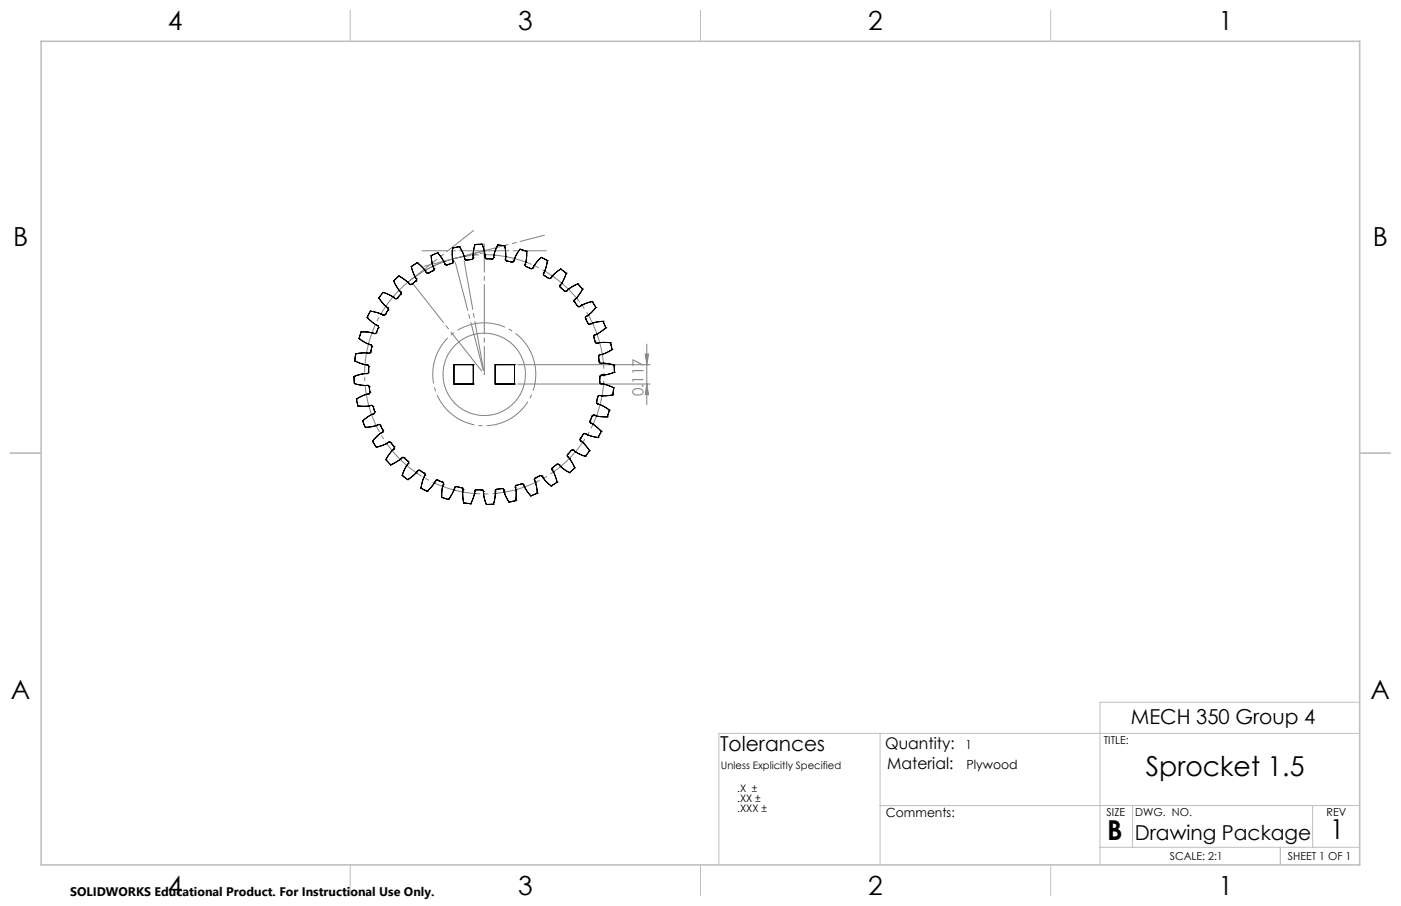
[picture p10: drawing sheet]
<svg xmlns="http://www.w3.org/2000/svg" width="432mm" height="279mm" viewBox="0 0 432 279" stroke-linecap="round" stroke-linejoin="round" font-family="sans-serif">
<g fill="none" stroke="#808080" stroke-width=".31">
<path d="M140 79.7a37 37 0 0 0-13.6 6.8M142.8 79.1l-2.8 .6M148.7 77.4h1.1M148.9 77l.7 .7M149.2 76.8v1.1M149.2 77.4l-9.2 2.3M149.6 77l-.7 .7M159.6 112.5h40.8M159.6 118.4h40.8M198.9 109.2h1l-.5 3.3zM199.4 118.4l.5 3.3h-1zM199.4 106.1v18.7"/>
<circle cx="149.3" cy="115.4" r="12.7"/>
</g>
<path d="M184.5 104.6a36.9 36.9 0 0 0-61.8-14.8 36.9 36.9 0 0 0 17 61.3 36.9 36.9 0 0 0 45.3-44.6l-.5-1.9" fill="none" stroke="#808080" stroke-width=".31" stroke-dasharray="15.2 1.3 1.3 1.3" stroke-dashoffset="6" stroke-linecap="butt"/>
<path d="M164.4 110.8a15.9 15.9 0 0 0-26.5-6.5 15.9 15.9 0 0 0 7.1 26.4 15.9 15.9 0 0 0 19.7-18.8l-.3-1.1" fill="none" stroke="#808080" stroke-width=".31" stroke-dasharray="15.2 1.3 1.3 1.3" stroke-dashoffset="5.4" stroke-linecap="butt"/>
<g fill="none" stroke="#c0c0c0" stroke-width=".31">
<path d="M108 3.2v9.5M215.9 3.2v9.5M323.8 3.2v9.5M3.1 139.7h9.6M419.1 139.7h9.5M419.1 216.6h-80.1v50.1M271.3 226.2v40.5M419.1 226.2h-197.5v40.5M271.3 248.4h147.8M349.1 248.4v12.9M404.6 248.4v12.9M108 266.7v9.6"/>
<path d="M215.9 266.7v9.6M323.8 266.7v9.6M339 261.3h80.1M394.6 261.3v5.4"/>
</g>
<path d="M12.7 12.7h406.4v254h-406.4z" fill="none" stroke="#c0c0c0" stroke-width=".5"/>
<path d="M149.3 115.4v-40.1" fill="none" stroke="#808080" stroke-width=".31" stroke-dasharray="15.2 1.3 1.3 1.3" stroke-dashoffset="6.6"/>
<path d="M130.1 77.3h38.3M130.7 82.1l37.1-9.6" fill="none" stroke="#808080" stroke-width=".31" stroke-dasharray="15.2 1.3 1.3 1.3" stroke-dashoffset="7.5"/>
<path d="M140 79.7l9.3 35.7M142.8 79.1l6.5 36.3M126.4 86.4l22.9 29" fill="none" stroke="#808080" stroke-width=".31" stroke-dasharray="15.2 1.3 1.3 1.3" stroke-dashoffset="-1.3"/>
<path d="M126.4 86.4l19.5-15.3" fill="none" stroke="#808080" stroke-width=".31" stroke-dasharray="15.2 1.3 1.3 1.3" stroke-dashoffset="4.7"/>
<path d="M142.8 79.1l6.6-1.2" fill="none" stroke="#808080" stroke-width=".31" stroke-dasharray="15.2 1.3 1.3 1.3" stroke-dashoffset="13.8"/>
<path d="M198.9 109.2h1l-.5 3.3zM199.4 118.4l.5 3.3h-1z" fill="#808080"/>
<g fill="none" stroke="#000" stroke-width=".31">
<path d="M132.9 78.8h.1M132.9 78.8l.5 3.3M134.9 78h.1M134.9 78l1.9 2.7M134.9 78l-2 .8M139.5 79.9h.1M139.5 79.9l.2 .7M139.5 76.5h.1M139.5 76.5v3.4M141.6 76.1h.1M141.6 76.1l1.5 3M141.6 76.1l-2.1 .4"/>
<path d="M143.1 79.1h.1M143.1 79.1l.1 .7M143.2 79.8h.1M143.2 79.8l.6 .4M145.8 78.7h.1M145.8 78.7v.8M145.8 79.5h.1M145.8 79.5l-.4 .5M146.4 75.4h.1M146.4 75.4l-.6 3.3M148.6 75.3h.1M148.6 75.3l-2.2 .1"/>
<path d="M148.6 75.3l.9 3.3M149.5 79.3h.1M149.5 78.6h.1M149.5 79.3l.5 .5M149.5 78.6v.7M150 79.8h.1M150 79.8l1.6 .1M151.6 79.9h.1M152.2 79.4h.1M152.2 79.4l-.6 .5M152.2 78.7h.1M152.2 78.7v.7"/>
<path d="M153.4 75.5h.1M153.4 75.5l2.1 .3M153.4 75.5l-1.2 3.2M155.5 75.8h.1M155.5 75.8l.4 3.4M155.8 79.9h.1M155.8 79.9l.3 .6M155.9 79.2h.1M155.9 79.2l-.1 .7M158.6 79.8h.1M158.6 79.8l-.2 .7M160.3 76.9h.1"/>
<path d="M160.3 76.9l-1.7 2.9M160.3 76.9l2 .6M162.3 77.5h.1M162.3 77.5l-.2 3.4M166.8 79.4h.1M166.8 79.4l-2.2 2.5M166.8 79.4l1.9 1M113.2 97.9l2.5 2.2M113.2 97.9h.1M114.2 96h.1M114.2 96l3.2 .8M114.2 96l-1 1.9"/>
<path d="M116.8 91.9h.1M116.8 91.9l2.1 2.6M117.4 96.8h.1M117.4 96.8l.7 .4M118.1 90.2h.1M118.1 97.2h.1M118.1 90.2l3 1.3M118.1 90.2l-1.3 1.7M118.7 97h.1M118.7 97l-.3 .2h-.3M118.9 94.5h.1M118.9 94.5l.6 .4"/>
<path d="M119.5 94.9h.1M119.5 94.9l.1 .7M119.6 95.6h.1M119.6 95.6l-.9 1.4M121.1 91.5h.1M121.1 91.5l.6 .5M121.3 86.6h.1M121.3 86.6l1.7 2.9M121.7 92h.1M122.4 92h.1M122.4 92h-.7M122.9 85.1h.1"/>
<path d="M122.9 85.1l2.8 1.9M122.9 85.1l-1.6 1.5M123 89.5h.1M123 89.5l.5 .6M123.5 90.1h.1M123.5 90.8h.1M123.5 90.1v.7M123.5 90.8l-1.1 1.2M125.7 87h.1M125.7 87l.5 .6M126.2 87.6h.1M126.2 87.6l.7 .1"/>
<path d="M126.8 82.2h.1M126.8 82.2l1.1 3.2M126.9 87.7h.1M127.9 85.4h.1M127.9 85.4l.4 .6M128.2 86.7h.1M128.2 86.7l-1.3 1M128.3 86h.1M128.3 86l.1 .4-.2 .3M128.6 81h.1M128.6 81l2.4 2.4M128.6 81l-1.8 1.2"/>
<path d="M131 83.4h.1M131 83.4l.4 .6M131.4 84h.1M131.4 84l.6 .2M132 84.2h.1M133.4 82.1h.1M133.4 82.1l.3 .7M133.5 83.5h.1M133.5 83.5l-1.5 .7M133.7 82.8h.1M133.7 82.8l-.2 .7M136.8 80.7h.1"/>
<path d="M136.8 80.7l.3 .7M137.1 81.4h.1M137.1 81.4l.6 .3M137.7 81.7h.1M139.3 81.2h.1M139.3 81.2l-1.6 .5M139.7 80.6h.1M139.7 80.6l-.4 .6M143.8 80.2h.1M145.4 80h.1M145.4 80l-1.6 .2M156.1 80.5h.1"/>
<path d="M156.1 80.5l1.7 .3M157.8 80.8h.1M158.4 80.5h.1M158.4 80.5l-.2 .3h-.4M161.8 81.6h.1M161.8 81.6l.3 .6M162.1 80.9h.1M162.1 80.9l-.3 .7M162.1 82.2h.1M162.1 82.2l1.6 .6M163.7 82.8h.1M164.3 82.6h.1"/>
<path d="M164.3 82.6l-.6 .2M164.6 81.9h.1M164.6 81.9l-.3 .7M167.5 84.3h.1M167.5 84.3v.3l.2 .3M167.7 84.9h.1M167.7 84.9l1.4 .9M167.9 83.6h.1M167.9 83.6l-.4 .7M168.7 80.4h.1M168.7 80.4l-.8 3.2M169.1 85.8h.1"/>
<path d="M169.8 85.7h.1M169.8 85.7l-.7 .1M170.2 85.1h.1M170.2 85.1l-.4 .6M172.6 87.9h.1M172.6 87.9l.1 .7M172.7 88.6h.1M172.7 88.6l1.2 1.1M172.8 83h.1M172.8 83l-2.6 2.1M172.8 83l1.7 1.3M173.1 87.3h.1"/>
<path d="M173.1 87.3l-.5 .6M173.9 89.7h.1M174.5 84.3h.1M174.5 84.3l-1.4 3M174.6 89.7h.1M174.6 89.7h-.7M175.2 89.2h.1M175.2 89.2l-.6 .5M177 93.1h.1M177 93.1l1 1.3M177.1 92.4h.1M177.1 92.4l-.1 .7"/>
<path d="M177.7 91.9h.1M177.7 91.9l-.6 .5M178 94.4h.1M178 94.4l.3 .2 .4-.1M178.1 87.6h.1M178.1 87.6l1.5 1.5M178.1 87.6l-2.9 1.6M178.7 94.5h.1M179.3 94.1h.1M179.3 94.1l-.6 .4M179.6 89.1h.1M179.6 89.1l-1.9 2.8"/>
<path d="M180.5 98.2h.1M180.5 98.2l.7 1.5M180.7 97.6h.1M180.7 97.6l-.2 .6M181.2 99.7h.1M181.2 99.7l.7 .2M181.3 97.2h.1M181.3 97.2l-.6 .4M181.9 99.9h.1M182.5 93l-3.2 1.1M182.5 93l1.2 1.8M182.5 93h.1"/>
<path d="M182.6 99.7h.1M182.6 99.7l-.7 .2M183.7 94.8h.1M183.7 94.8l-2.4 2.4M185.9 99.1h.1M185.9 99.1l.8 2M185.9 99.1l-3.3 .6M109.1 116.1h.1M109.1 116.1l.1 2.2M109.2 118.3h.1M109.2 118.3l3.3 .6M109.3 111.3h.1"/>
<path d="M109.3 111.3l3.2 1.2M109.6 109.1h.1M109.6 109.1l-.3 2.2M110.7 104.4h.1M110.7 104.4l2.9 1.7M111.3 102.3h.1M111.3 102.3l3.4 .3M111.3 102.3l-.6 2.1M112.4 115.2h.1M112.4 115.2l-3.3 .9M112.4 115.2h.7M112.5 112.5h.1"/>
<path d="M112.5 112.5h.7M112.5 118.9h.1M113 108.8h.1M113 108.8l-3.4 .3M113 108.8l.7 .1M113.1 115.2h.1M113.2 112.5h.1M113.2 112.5l.5 .6M113.2 118.9h.1M113.2 118.9l.6 .4M113.2 118.9h-.7M113.6 106.1h.1"/>
<path d="M113.6 106.1l.7 .2M113.6 114.7h.1M113.6 114.7l-.5 .5M113.7 113.1h.1M113.7 113.1l-.1 1.6M113.7 108.9h.1M113.8 119.3h.1M113.8 119.3l.2 1.6M114.3 106.3h.1M114.3 108.5h.1M114.3 108.5l-.6 .4M114.3 106.3l.3 .2v.4"/>
<path d="M114.6 106.9h.1M114.6 106.9l-.3 1.6M114.7 102.6h.1M114.7 102.6l.7 .3M115.4 102.9h.1M115.7 100.1h.1M115.7 100.1l.7 .3M116 102.6l-.6 .3M116 102.6h.1M116.4 100.4h.1M116.4 100.4l.2 .6M116.6 101h.1"/>
<path d="M116.6 101l-.6 1.6M139.9 118.4h.1M139.9 112.5h.1M139.9 112.5v5.9M139.9 112.5h6M139.9 118.4h6M145.9 118.4h.1M145.9 112.5h.1M145.9 112.5v5.9M152.6 112.5h.1M152.6 118.4h.1M152.6 112.5h6"/>
<path d="M152.6 118.4h6M152.6 112.5v5.9M158.6 112.5h.1M158.6 118.4h.1M158.6 112.5v5.9M183 103.9h.1M183 103.9l.5 1.6M183.3 103.3h.1M183.3 103.3l-.3 .6M183.5 105.5h.1M183.5 105.5l.6 .4M184 103h.1"/>
<path d="M184 103l-.7 .3M184.1 105.9h.1M184.5 110h.1M184.5 110l.2 1.6M184.7 111.6h.1M184.7 111.6l.5 .4M184.8 117.8h.1M184.8 105.7h.1M184.8 117.8l.5 .6M184.8 105.7h3.4M184.8 105.7l-.7 .2M184.9 116.2h.1"/>
<path d="M184.9 109.4h.1M184.9 109.4l-.4 .6M184.9 116.2l-.1 1.6M185.2 112h.1M185.3 118.4h.1M185.3 118.4h.7M185.4 115.7h.1M185.4 115.7l-.5 .5M185.4 115.7h.7M185.6 109.3h.1M185.6 109.3l-.7 .1M185.9 112h.1"/>
<path d="M185.9 112l3.4 .6M185.9 112h-.7M186 118.4l3.2 1.2M186 118.4h.1M186.1 115.7h.1M186.7 101.1h.1M186.7 101.1l-2.7 1.9M188.2 105.7h.1M188.2 105.7l.4 2.1M188.6 107.8h.1M188.6 107.8l-3 1.5M189.2 119.6h.1"/>
<path d="M189.2 119.6l-.3 2.2M189.3 112.6h.1M189.3 112.6l.1 2.2M189.4 114.8l-3.3 .9M189.4 114.8h.1M109.9 123.1h.1M109.9 123.1l.4 2.1M110.3 125.2h.1M110.3 125.2h3.4M111.8 129.8h.1M111.8 129.8l.8 2M112.6 131.8h.1"/>
<path d="M112.9 121.6h.1M112.9 121.6l-3 1.5M113.6 121.5h.1M113.6 121.5l-.7 .1M113.7 125.2h.1M114 120.9h.1M114 120.9l-.4 .6M114.4 125h.1M114.4 125l.6 .4M114.4 125l-.7 .2M114.5 127.8h.1M114.5 127.8l-2.7 2"/>
<path d="M114.8 136.1h.1M114.8 136.1l1.2 1.8M115 125.4h.1M115 125.4l.5 1.6M115.2 127.6h.1M115.2 127.6l-.7 .2M115.5 127h.1M115.5 127l-.3 .6M115.9 131.3h.1M115.9 131.3l-3.3 .5M116 137.9h.1M116.6 131h.1"/>
<path d="M116.6 131l.3-.1 .3 .3M116.6 131l-.7 .3M117.2 133.7h.1M117.2 133.7l-2.4 2.4M117.2 131.2h.1M117.2 131.2l.8 1.4M117.8 133.3h.1M117.8 133.3l-.6 .4M118 132.6h.1M118 132.6l-.2 .7M119.2 136.8h.1M119.2 136.8l-3.2 1.1"/>
<path d="M119.8 136.4h.1M119.8 136.4l.4-.1 .3 .2M119.8 136.4l-.6 .4M120.5 136.5h.1M120.5 136.5l1 1.3M120.8 139h.1M120.8 139l-1.9 2.7M121.4 138.5h.1M121.4 138.5l-.6 .5M121.5 137.8h.1M121.5 137.8l-.1 .7M176.1 138.9h.1"/>
<path d="M176.1 138.9l-1.2 1.2M176.8 138.9h.1M176.8 138.9h-.7M176.8 138.9l.5 .4M177.3 139.3h.1M177.3 139.3l3.1 1.4M178.9 135.3h.1M178.9 135.3l.1 .7M179 136h.1M179 136l.6 .4M179.6 136.4h.1M179.6 136.4l2.1 2.6"/>
<path d="M179.7 133.9h.1M179.7 133.9l-.8 1.4M180.4 133.7h.1M180.4 133.7h-.3l-.4 .2M180.4 133.7l.7 .4M181.1 134.1h.1M181.1 134.1l3.2 .8M181.7 139h.1M181.7 139l-1.3 1.7M181.9 129.9h.1M181.9 129.9l.2 .6M182.1 130.5h.1"/>
<path d="M182.1 130.5l.7 .3M182.5 128.3l-.6 1.6M182.5 128.3h.1M182.8 130.8h.1M182.8 130.8l2.5 2.2M183.1 128h.1M183.1 128l-.6 .3M183.1 128l.7 .3M183.8 128.3h.1M183.8 128.3l3.4 .3M183.9 124h.1M183.9 124v.4l.3 .2"/>
<path d="M184.2 124.6h.1M184.2 122.3h.1M184.2 122.3l-.3 1.7M184.2 124.6l.7 .2M184.3 134.9h.1M184.8 122l-.6 .3M184.8 122h.1M184.8 122l.7 .1M184.9 124.8h.1M184.9 124.8l2.9 1.7M185.3 133l-1 1.9M185.3 133h.1"/>
<path d="M185.5 122.1h.1M187.2 128.6h.1M187.8 126.5h.1M187.8 126.5l-.6 2.1M188.9 121.8h.1M188.9 121.8l-3.4 .3M118.9 141.7h.1M118.9 141.7l1.5 1.7M120.4 143.4h.1M123.3 141.7h.1M123.3 141.7l-2.9 1.7M123.9 141.2h.1"/>
<path d="M123.9 141.2h.7M123.9 141.2l-.6 .5M124 146.6h.1M124 146.6l1.7 1.3M124.6 141.2h.1M124.6 141.2l1.2 1.1M125.3 143.5h.1M125.3 143.5l-1.3 3.1M125.7 147.9h.1M125.8 142.3h.1M125.8 142.3v.7M125.8 143h.1"/>
<path d="M125.8 143l-.5 .5M128.3 145.8h.1M128.3 145.8l-2.6 2.1M128.7 145.2h.1M128.7 145.2l-.4 .6M129.4 145.1h.1M129.4 145.1l-.7 .1M129.4 145.1l1.4 .8M129.8 150.5h.1M129.8 150.5l1.9 1M130.6 147.3h.1M130.6 147.3l-.8 3.2"/>
<path d="M130.8 145.9h.1M130.8 145.9l.2 .4v.3M131 146.6h.1M131 146.6l-.4 .7M131.7 151.5h.1M133.9 149h.1M133.9 149l-2.2 2.5M134.2 148.3h.1M134.2 148.3l-.3 .7M134.8 148.1h.1M134.8 148.1l-.6 .2M134.8 148.1l1.5 .6"/>
<path d="M136.1 153.4h.1M136.1 153.4l2.1 .6M136.3 148.7h.1M136.3 148.7l.4 .6M136.4 150h.1M136.4 150l-.3 3.4M136.7 149.3h.1M136.7 149.3l-.3 .7M138.2 154h.1M139.9 151.1h.1M139.9 151.1l-1.7 2.9M140.1 150.4h.1"/>
<path d="M140.1 150.4l-.2 .7M140.7 150.1h.1M140.7 150.1h-.4l-.2 .3M140.7 150.1l1.6 .3M142.3 150.4h.1M142.3 150.4l.4 .6M142.6 151.7h.1M142.6 151.7l.3 3.4M142.7 151h.1M142.7 151l-.1 .7M142.9 155.1h.1M142.9 155.1l2.2 .3"/>
<path d="M145.1 155.4h.1M146.3 152.2h.1M146.3 152.2l-1.2 3.2M146.3 151.5h.1M146.3 151.5v.7M146.9 151h.1M146.9 151l-.6 .5M146.9 151l1.6 .1M148.5 151.1h.1M148.5 151.1l.5 .5M149 151.6h.1M149 152.3h.1"/>
<path d="M149 152.3l.9 3.3M149 151.6v.7M149.9 155.6h.1M152.1 155.5h.1M152.1 155.5l-2.2 .1M152.6 151.4h.1M152.6 151.4l.1 .8M152.7 152.2h.1M152.7 152.2l-.6 3.3M153.1 150.9h.1M153.1 150.9l-.5 .5M154.7 150.7h.1"/>
<path d="M154.7 150.7l-1.6 .2M154.7 150.7l.6 .4M155.3 151.1h.1M155.3 151.1l.1 .7M155.4 151.8h.1M155.4 151.8l1.5 3M156.9 154.8h.1M158.8 150.3h.1M158.8 150.3l.2 .7M159 154.4h.1M159 154.4l-2.1 .4M159 151h.1"/>
<path d="M159 151v3.4M159.2 149.7h.1M159.2 149.7l-.4 .6M160.8 149.2h.1M160.8 149.2l-1.6 .5M160.8 149.2l.6 .3M161.4 149.5h.1M161.4 149.5l.2 .7M161.6 150.2h.1M161.6 150.2l2 2.7M163.6 152.9h.1M164.7 148.1h.1"/>
<path d="M164.7 148.1l.3 .7M165 147.5h.1M165 147.5l-.3 .3v.3M165 148.8h.1M165 148.8l.6 3.3M165.6 152.1h.1M165.6 152.1l-2 .8M166.4 146.7h.1M166.4 146.7l-1.4 .8M166.4 146.7l.7 .2M167.1 146.9h.1M167.1 146.9l.4 .6"/>
<path d="M167.5 147.5h.1M167.5 147.5l2.4 2.4M169.9 149.9h.1M170.2 144.9h.1M170.2 144.9l.4 .6M170.3 144.2h.1M170.3 144.2l-.2 .3 .1 .4M170.6 145.5h.1M170.6 145.5l1.1 3.2M171.6 143.2h.1M171.6 143.2l-1.3 1M171.6 143.2l.7 .1"/>
<path d="M171.7 148.7h.1M171.7 148.7l-1.8 1.2M172.3 143.3h.1M172.3 143.3l.5 .6M172.8 143.9h.1M172.8 143.9l2.7 1.9M174.9 140.1h.1M174.9 140.1l.1 .7M175 140.8h.1M175 140.8l.5 .6M175.5 141.4h.1M175.5 141.4l1.6 2.9"/>
<path d="M175.5 145.8h.1M177.1 144.3h.1M177.1 144.3l-1.6 1.5M180.4 140.7h.1"/>
</g>
<g font-size="8.5">
<text x="353.2" y="239.3">Sprocket 1.5</text>
<text x="341.3" y="259">B</text>
<text x="410" y="258.9">1</text>
</g>
<g font-size="8.1">
<text x="51.7" y="9.3">4</text>
<text x="159.7" y="9.3">3</text>
<text x="267.6" y="9.3">2</text>
<text x="375.6" y="9.3">1</text>
<text x="4" y="76">B</text>
<text x="423.1" y="76">B</text>
<text x="3.3" y="215.7">A</text>
<text x="422.4" y="215.7">A</text>
<text x="51.7" y="276">4</text>
<text x="159.7" y="276">3</text>
<text x="267.6" y="276">2</text>
<text x="375.6" y="276">1</text>
</g>
<g font-size="6.3">
<text x="348.5" y="223.4">MECH 350 Group 4</text>
<text x="221.9" y="231.8">Tolerances</text>
<text x="349.8" y="259">Drawing Package</text>
</g>
<g font-size="4.9">
<text x="272.8" y="230.9">Quantity:</text>
<text x="273.5" y="237">Material:</text>
</g>
<text font-size="4.7" fill="#808080" x="198.4" y="122.2" transform="rotate(-90 198.4 122.2)">0.117</text>
<g font-size="3.9">
<text x="297.5" y="230.9">1</text>
<text x="297.9" y="237">Plywood</text>
<text x="273" y="251.9">Comments:</text>
</g>
<text font-size="3.8" x="21.6" y="276.3">SOLIDWORKS Educational Product. For Instructional Use Only.</text>
<g font-size="3.4">
<text x="340.2" y="229.5">TITLE:</text>
<text x="341.1" y="251.6">SIZE</text>
<text x="349.9" y="251.6">DWG. NO.</text>
<text x="408.9" y="251.7">REV</text>
<text x="360.5" y="265.2">SCALE: 2:1</text>
<text x="396.9" y="265.2">SHEET 1 OF 1</text>
</g>
<g font-size="3.2">
<text x="222.2" y="237">Unless Explicitly Specified</text>
<text x="227.2" y="244.1">.X ±</text>
<text x="227.2" y="247.3">.XX ±</text>
<text x="227.2" y="250.4">.XXX ±</text>
</g>
</svg>
